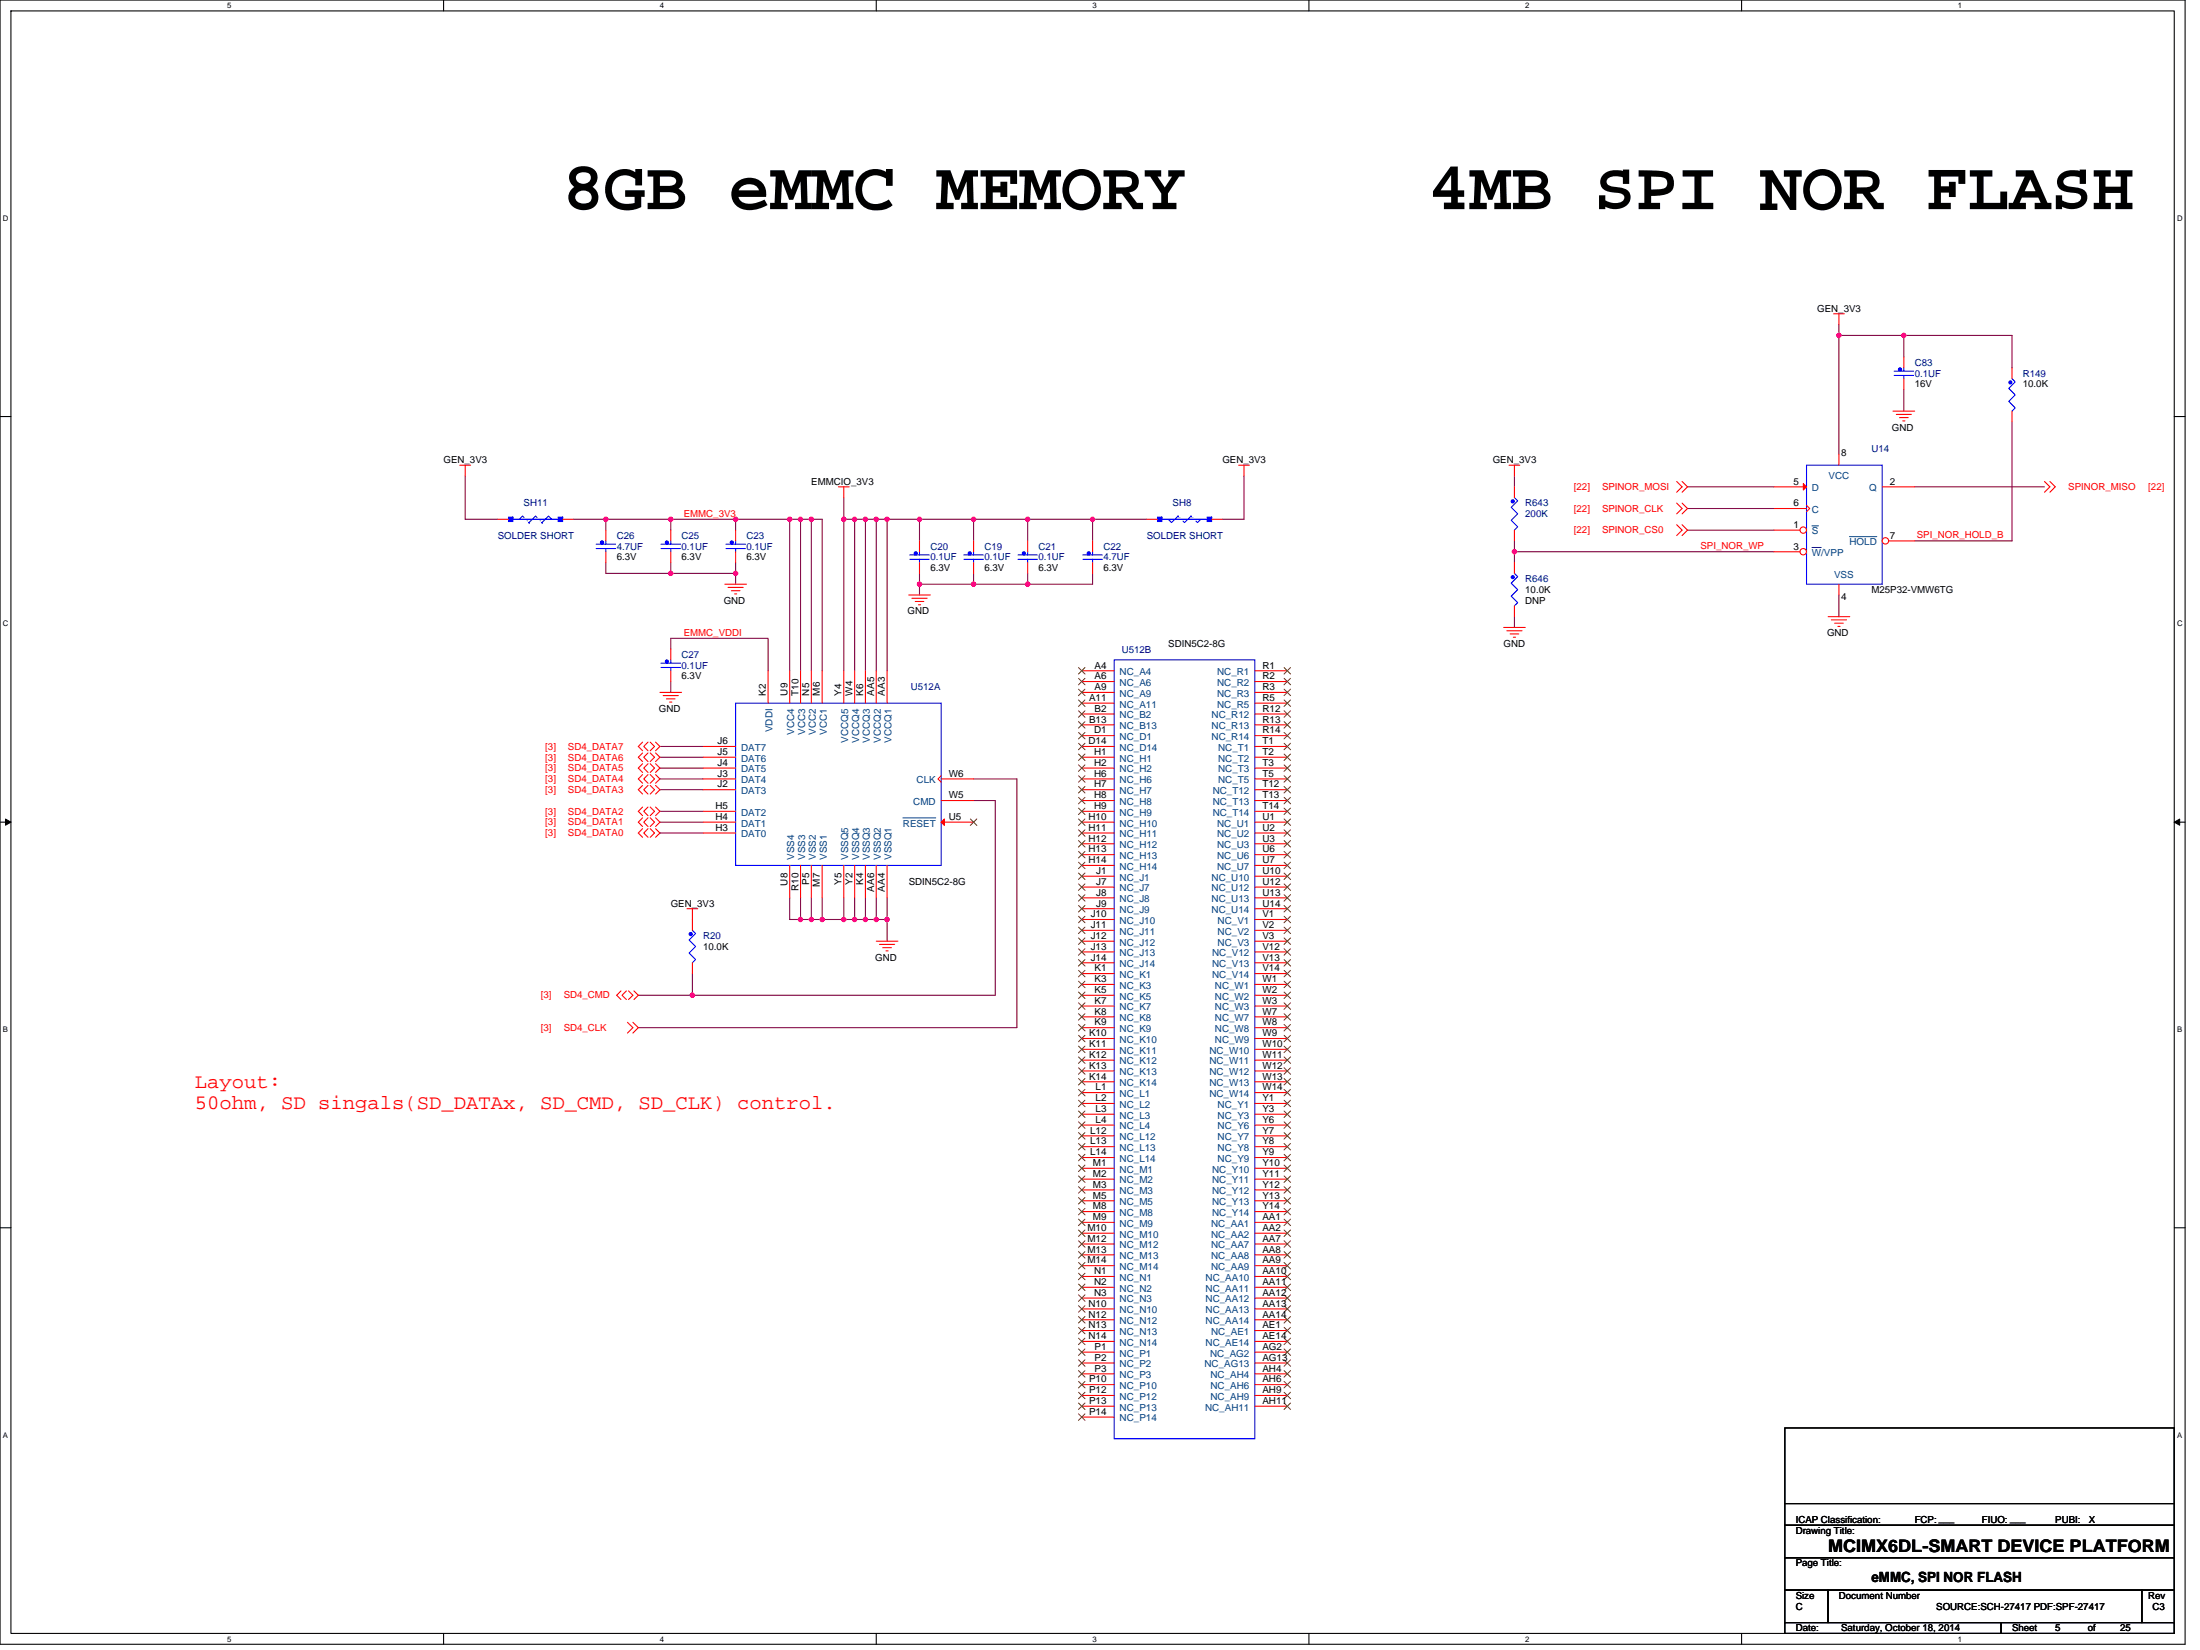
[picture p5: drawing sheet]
<svg xmlns="http://www.w3.org/2000/svg" width="610mm" height="457mm" viewBox="0 0 610 457" stroke-linecap="round" stroke-linejoin="round" font-family="sans-serif">
<path d="M0 0h605.5v455.6h-605.5zM3 3h599.5v449.6h-599.5z" fill="none" stroke="#000" stroke-width=".3"/>
<g fill="#fff">
<path d="M63 .3h1.2v2.4h-1.2z"/>
<path d="M63 452.9h1.2v2.4h-1.2z"/>
</g>
<path d="M122.9 0v3M122.9 452.6v3" fill="none" stroke="#000" stroke-width=".3"/>
<g fill="#fff">
<path d="M182.9 .3h1.1v2.4h-1.1z"/>
<path d="M182.9 452.9h1.1v2.4h-1.1z"/>
</g>
<path d="M242.8 0v3M242.8 452.6v3" fill="none" stroke="#000" stroke-width=".3"/>
<g fill="#fff">
<path d="M302.7 .3h1.2v2.4h-1.2z"/>
<path d="M302.7 452.9h1.2v2.4h-1.2z"/>
</g>
<path d="M362.7 0v3M362.7 452.6v3" fill="none" stroke="#000" stroke-width=".3"/>
<g fill="#fff">
<path d="M422.6 .3h1.2v2.4h-1.2z"/>
<path d="M422.6 452.9h1.2v2.4h-1.2z"/>
</g>
<path d="M482.6 0v3M482.6 452.6v3" fill="none" stroke="#000" stroke-width=".3"/>
<g fill="#fff">
<path d="M542.5 .3h1.2v2.4h-1.2z"/>
<path d="M542.5 452.9h1.2v2.4h-1.2z"/>
<path d="M.8 59.2h1.5v2.4h-1.5z"/>
<path d="M603.2 59.2h1.6v2.4h-1.6z"/>
<path d="M.8 171.6h1.5v2.4h-1.5z"/>
<path d="M603.2 171.6h1.6v2.4h-1.6z"/>
</g>
<path d="M0 115.4h3M602.5 115.4h3" fill="none" stroke="#000" stroke-width=".3"/>
<g fill="#fff">
<path d="M.8 284h1.4v2.4h-1.4z"/>
<path d="M603.2 284h1.4v2.4h-1.4z"/>
</g>
<path d="M0 227.8h3M602.5 227.8h3" fill="none" stroke="#000" stroke-width=".3"/>
<path d="M1.5 226.9l1.5 .9-1.5 .9zM602.5 227.8l1.5-.9v1.8z" fill="#000" stroke="#000" stroke-width=".28"/>
<g fill="#fff">
<path d="M.7 396.4h1.5v2.4h-1.5z"/>
<path d="M603.2 396.4h1.4v2.4h-1.4z"/>
</g>
<path d="M0 340.2h3M602.5 340.2h3M494.6 395.7h107.9v26.9h-107.9zM494.6 416.6h107.9M494.6 422.6h107.9v9h-107.9zM494.6 431.6h107.9v9h-107.9zM494.6 449.6h59.9v3h-59.9zM494.6 440.6h12v9h-12zM506.6 440.6h86.9v9h-86.9zM554.5 449.6h48v3h-48zM593.5 440.6h9v9h-9z" fill="none" stroke="#000" stroke-width=".3"/>
<g fill="none" stroke="#800040" stroke-width=".3">
<path d="M509.5 92.9h18M509.5 89.9v3M509.5 92.9v33M527.5 92.9h30v9M527.5 92.9v6M527.5 107.9v6M557.5 116.9v33h-27M128.9 131.9v12h9M233.8 137.9v6M344.7 131.9v12h-6M419.6 131.9v3M467.6 134.9h24"/>
<path d="M530.5 134.9h36M158.9 143.9h9M167.9 143.9h18M167.9 143.9v3M167.9 155.9v3h18M185.9 143.9h17.9v3M185.9 143.9v3M185.9 155.9v3M203.8 155.9v3h-17.9M203.8 158.9v3M203.8 143.9h15M218.8 143.9h3"/>
<path d="M218.8 143.9v42M221.8 143.9v42M221.8 143.9h3M224.8 143.9v42M224.8 143.9h3v42M233.8 143.9v42M233.8 143.9h3M236.8 143.9h3M236.8 143.9v42M239.8 143.9v42M239.8 143.9h3M242.8 143.9v42"/>
<path d="M242.8 143.9h3M245.8 143.9v42M245.8 143.9h9M254.8 158.9v3M254.8 143.9v6M254.8 143.9h15M269.8 143.9h15M269.8 158.9v3M269.8 143.9v6M284.8 158.9v3M284.8 143.9v6M284.8 143.9h17.9"/>
<path d="M302.7 143.9v6M302.7 158.9v3h-17.9M302.7 143.9h15M419.6 152.9h72M419.6 152.9v3M419.6 149.9v3M467.6 146.9h24M467.6 140.9h24M185.9 179.9v-3h26.9v9M254.8 161.9v3M254.8 161.9h15M269.8 161.9h15"/>
<path d="M419.6 170.9v3M509.5 164.9v6M185.9 188.8v3.1M182.9 209.8h11.9M182.9 215.8h11.9M182.9 206.8h11.9M182.9 218.8h11.9M182.9 212.8h11.9M269.8 215.8h12v69h-104.9M182.9 224.8h11.9M182.9 227.8h11.9M182.9 230.8h11.9"/>
<path d="M269.8 221.8h6v54h-83.9M218.8 248.8v6h3M221.8 254.8h3M221.8 248.8v6M224.8 248.8v6M224.8 254.8h3M227.8 254.8h6M227.8 248.8v6M233.8 248.8v6M233.8 254.8h3M236.8 248.8v6M236.8 254.8h3"/>
<path d="M239.8 254.8h3M239.8 248.8v6M242.8 248.8v6M242.8 254.8h3M245.8 248.8v6M245.8 254.8v6M176.9 275.8h15M191.9 269.8v6"/>
</g>
<g fill="#f0f" stroke="#f0f" stroke-width=".3">
<circle cx="302.7" cy="143.9" r=".59"/>
<circle cx="269.8" cy="143.9" r=".59"/>
<circle cx="254.8" cy="143.9" r=".59"/>
<circle cx="167.9" cy="143.9" r=".59"/>
<circle cx="269.8" cy="161.9" r=".59"/>
<circle cx="254.8" cy="161.9" r=".59"/>
<circle cx="203.8" cy="158.9" r=".59"/>
<circle cx="185.8" cy="158.9" r=".59"/>
<circle cx="245.8" cy="143.9" r=".59"/>
<circle cx="236.8" cy="254.8" r=".59"/>
<circle cx="242.8" cy="254.8" r=".59"/>
<circle cx="224.8" cy="143.9" r=".59"/>
<circle cx="221.8" cy="143.9" r=".59"/>
<circle cx="224.8" cy="254.8" r=".59"/>
<circle cx="233.8" cy="254.8" r=".59"/>
<circle cx="227.8" cy="254.8" r=".59"/>
<circle cx="236.8" cy="143.9" r=".59"/>
<circle cx="191.8" cy="275.8" r=".59"/>
<circle cx="239.8" cy="143.9" r=".59"/>
<circle cx="218.8" cy="143.9" r=".59"/>
<circle cx="242.8" cy="143.9" r=".59"/>
<circle cx="239.8" cy="254.8" r=".59"/>
<circle cx="245.8" cy="254.8" r=".59"/>
<circle cx="221.8" cy="254.8" r=".59"/>
<circle cx="284.8" cy="143.9" r=".59"/>
<circle cx="233.8" cy="143.9" r=".59"/>
<circle cx="509.5" cy="92.9" r=".59"/>
<circle cx="203.8" cy="143.9" r=".59"/>
<circle cx="185.8" cy="143.9" r=".59"/>
<circle cx="419.6" cy="152.9" r=".59"/>
<circle cx="527.5" cy="92.9" r=".58"/>
<circle cx="284.8" cy="161.9" r=".59"/>
</g>
<g fill="none" stroke="#f00" stroke-width=".3">
<path d="M508.1 87h2.9M509.5 87v2.9M527.5 98.9v3M524.5 113.9h6M525.4 114.8h4.2M526.3 115.7h2.4M527.2 116.6h.6M527.5 104.9v3M557.5 101.9v3M557.5 113.9v3M127.4 128.9h3M128.9 128.9v3"/>
<path d="M232.3 134.9h3M233.8 134.9v3M343.2 128.9h3M344.7 128.9v3M418.1 128.9h3M419.6 128.9v3M419.6 134.9v3M464.6 133.4l1.5 1.5-1.5 1.5M464.6 139.4l1.5 1.5-1.5 1.5M466.1 133.4l1.5 1.5-1.5 1.5M466.1 139.4l1.5 1.5-1.5 1.5M566.5 133.4l1.5 1.5-1.5 1.5"/>
<path d="M568 133.4l1.5 1.5-1.5 1.5M167.9 146.9v3M167.9 152.9v3M185.9 146.9v3M185.9 152.9v3M254.8 149.9v3M254.8 155.9v3M269.8 149.9v3M269.8 155.9v3M302.7 149.9v3M302.7 155.9v3M419.6 146.9v3"/>
<path d="M464.6 145.4l1.5 1.5-1.5 1.5M466.1 145.4l1.5 1.5-1.5 1.5M185.9 179.9v3M200.9 161.9h5.9M201.7 162.8h4.2M202.6 163.7h2.4M203.5 164.6h.6M251.8 164.9h6M252.7 165.8h4.2M253.6 166.7h2.4M254.5 167.6h.6M416.6 173.9h6"/>
<path d="M417.5 174.8h4.2M418.4 175.7h2.4M419.3 176.6h.6M506.6 170.9h6M507.4 171.8h4.3M508.4 172.7h2.4M509.2 173.6h.7M182.9 191.9h5.9M183.7 192.7h4.3M184.7 193.7h2.3M185.5 194.5h.7M185.9 185.9v2.9"/>
<path d="M299.7 185.9h9M299.7 188.8h9M299.7 191.9h9M299.7 194.8h9M299.7 197.8h9M347.7 185.9h9M347.7 188.8h9M347.7 191.9h9M347.7 194.8h9M347.7 197.8h9M178.1 217.6l-1.2 1.2 1.2 1.2M178.1 214.6l-1.2 1.2 1.2 1.2"/>
<path d="M178.1 211.6l-1.2 1.2 1.2 1.2M178.1 208.6l-1.2 1.2 1.2 1.2M178.1 205.6l-1.2 1.2 1.2 1.2M179.6 217.6l-1.2 1.2 1.2 1.2M179.6 214.6l-1.2 1.2 1.2 1.2M179.6 211.6l-1.2 1.2 1.2 1.2M179.6 208.6l-1.2 1.2 1.2 1.2M179.6 205.6l-1.2 1.2 1.2 1.2M180.2 217.6l1.2 1.2-1.2 1.2M180.2 214.6l1.2 1.2-1.2 1.2M180.2 211.6l1.2 1.2-1.2 1.2M180.2 208.6l1.2 1.2-1.2 1.2"/>
<path d="M180.2 205.6l1.2 1.2-1.2 1.2M181.7 217.6l1.2 1.2-1.2 1.2M181.7 214.6l1.2 1.2-1.2 1.2M181.7 211.6l1.2 1.2-1.2 1.2M181.7 208.6l1.2 1.2-1.2 1.2M181.7 205.6l1.2 1.2-1.2 1.2M299.7 200.9h9M299.7 203.8h9M299.7 206.8h9M299.7 209.8h9M299.7 212.8h9M299.7 215.8h9"/>
<path d="M299.7 218.8h9M347.7 203.8h9M347.7 200.9h9M347.7 206.8h9M347.7 209.8h9M347.7 212.8h9M347.7 215.8h9M347.7 218.8h9M178.1 229.6l-1.2 1.2 1.2 1.2M178.1 226.6l-1.2 1.2 1.2 1.2M178.1 223.6l-1.2 1.2 1.2 1.2M179.6 229.6l-1.2 1.2 1.2 1.2"/>
<path d="M179.6 226.6l-1.2 1.2 1.2 1.2M179.6 223.6l-1.2 1.2 1.2 1.2M180.2 229.6l1.2 1.2-1.2 1.2M180.2 226.6l1.2 1.2-1.2 1.2M180.2 223.6l1.2 1.2-1.2 1.2M181.7 229.6l1.2 1.2-1.2 1.2M181.7 226.6l1.2 1.2-1.2 1.2M181.7 223.6l1.2 1.2-1.2 1.2M299.7 221.8h9M299.7 224.8h9M299.7 227.8h9M299.7 230.8h9"/>
<path d="M299.7 233.8h9M299.7 236.8h9M299.7 239.8h9M347.7 221.8h9M347.7 224.8h9M347.7 227.8h9M347.7 230.8h9M347.7 233.8h9M347.7 236.8h9M347.7 239.8h9M190.4 251.8h3M191.9 251.8v6"/>
<path d="M299.7 242.8h9M299.7 245.8h9M299.7 248.8h9M299.7 251.8h9M299.7 254.8h9M299.7 257.8h9M347.7 242.8h9M347.7 245.8h9M347.7 248.8h9M347.7 251.8h9M347.7 254.8h9M347.7 257.8h9"/>
<path d="M172.1 274.6l-1.2 1.2 1.2 1.2M173.6 274.6l-1.2 1.2 1.2 1.2M174.2 274.6l1.2 1.2-1.2 1.2M175.7 274.6l1.2 1.2-1.2 1.2M191.9 266.8v3M242.8 260.8h6M243.7 261.7h4.2M244.6 262.6h2.4M245.5 263.5h.6M299.7 260.8h9M299.7 266.8h9M299.7 263.8h9"/>
<path d="M299.7 269.8h9M299.7 272.8h9M299.7 275.8h9M299.7 278.8h9M347.7 260.8h9M347.7 263.8h9M347.7 266.8h9M347.7 269.8h9M347.7 272.8h9M347.7 275.8h9M347.7 278.8h9M173.9 283.3l1.5 1.5-1.5 1.5"/>
<path d="M175.4 283.3l1.5 1.5-1.5 1.5M299.7 281.8h9M299.7 284.8h9M299.7 287.8h9M299.7 290.8h9M299.7 293.8h9M299.7 296.8h9M299.7 299.7h9M347.7 281.8h9M347.7 284.8h9M347.7 287.8h9M347.7 290.8h9"/>
<path d="M347.7 293.8h9M347.7 296.8h9M347.7 299.7h9M299.7 302.7h9M299.7 305.8h9M299.7 308.7h9M299.7 311.7h9M299.7 314.7h9M299.7 317.7h9M347.7 302.7h9M347.7 305.8h9M347.7 308.7h9"/>
<path d="M347.7 311.7h9M347.7 314.7h9M347.7 317.7h9M299.7 320.7h9M299.7 323.7h9M299.7 326.7h9M299.7 329.7h9M299.7 332.7h9M299.7 335.7h9M299.7 338.7h9M347.7 320.7h9M347.7 323.7h9"/>
<path d="M347.7 326.7h9M347.7 329.7h9M347.7 332.7h9M347.7 335.7h9M347.7 338.7h9M299.7 341.7h9M299.7 344.7h9M299.7 347.7h9M299.7 350.7h9M299.7 353.7h9M299.7 356.7h9M299.7 359.7h9"/>
<path d="M347.7 341.7h9M347.7 344.7h9M347.7 347.7h9M347.7 350.7h9M347.7 353.7h9M347.7 356.7h9M347.7 359.7h9M299.7 377.7h9M299.7 374.7h9M299.7 371.7h9M299.7 368.7h9M299.7 365.7h9"/>
<path d="M299.7 362.7h9M347.7 362.7h9M347.7 365.7h9M347.7 368.7h9M347.7 371.7h9M347.7 374.7h9M347.7 377.7h9M299.7 386.7h9M299.7 389.7h9M299.7 383.7h9M299.7 380.7h9M299.7 392.7h9"/>
<path d="M347.7 380.7h9M347.7 383.7h9M347.7 386.7h9M347.7 389.7h9"/>
</g>
<g fill="none" stroke="#00f" stroke-width=".3">
<path d="M524.8 104h5.4M524.8 102.8h5.4M527.5 104v.9M527.5 101.9v.9M557.5 104.9l.9 .9-1.8 1.8 1.8 1.8-1.8 1.8 1.8 1.8-.9 .9M419.6 137.9l.9 .9-1.8 1.8 1.8 1.8-1.8 1.8 1.8 1.8-.9 .9M500.6 128.9h20.9v33h-20.9zM165.2 152h5.4M165.2 150.8h5.4M167.9 152v.9M167.9 149.9v.9M183.2 152h5.4"/>
<path d="M183.2 150.8h5.4M185.9 152v.9M185.9 149.9v.9M252.1 155h5.4M252.1 153.8h5.4M254.8 155v.9M254.8 152.9v.9M267.1 155h5.4M267.1 153.8h5.4M269.8 155v.9M269.8 152.9v.9M300.1 155h5.3"/>
<path d="M300.1 153.8h5.3M302.7 155v.9M302.7 152.9v.9M183.2 185h5.4M183.2 183.7h5.4M185.9 185v.9M185.9 182.9v.8M308.7 182.9h39v215.8h-39zM191.9 257.8l.8 .9-1.8 1.8 1.8 1.8-1.8 1.8 1.8 1.8-.8 .9"/>
</g>
<g fill="#00f" stroke="#00f" stroke-width=".3">
<circle cx="268.7" cy="153.3" r=".43"/>
<circle cx="191.4" cy="258.8" r=".45"/>
<circle cx="419.2" cy="138.9" r=".44"/>
<circle cx="301.7" cy="153.3" r=".44"/>
<circle cx="526.5" cy="102.4" r=".44"/>
<circle cx="166.8" cy="150.3" r=".45"/>
<circle cx="184.8" cy="150.3" r=".44"/>
<circle cx="184.8" cy="183.3" r=".43"/>
<circle cx="557.1" cy="106" r=".43"/>
<circle cx="253.7" cy="153.3" r=".43"/>
</g>
<g fill="none" stroke="#804000" stroke-width=".28">
<path d="M298.9 185l1.8 1.8M298.9 188l1.8 1.8M298.9 191l1.8 1.8M298.9 194l1.8 1.7M298.9 197l1.8 1.8M298.9 200l1.8 1.8M300.6 185l-1.8 1.8M300.6 188l-1.8 1.8M300.6 191l-1.8 1.8M300.6 194l-1.8 1.7M300.6 197l-1.8 1.8M300.6 200l-1.8 1.8"/>
<path d="M355.8 185l1.8 1.8M355.8 188l1.8 1.8M355.8 191l1.8 1.8M355.8 194l1.8 1.7M355.8 197l1.8 1.8M355.8 200l1.8 1.8M357.6 185l-1.8 1.8M357.6 188l-1.8 1.8M357.6 191l-1.8 1.8M357.6 194l-1.8 1.7M357.6 197l-1.8 1.8M357.6 200l-1.8 1.8"/>
<path d="M298.9 202.9l1.8 1.8M298.9 206l1.8 1.8M298.9 208.9l1.8 1.8M298.9 211.9l1.8 1.8M298.9 214.9l1.8 1.8M298.9 217.9l1.8 1.8M300.6 202.9l-1.8 1.8M300.6 206l-1.8 1.8M300.6 208.9l-1.8 1.8M300.6 211.9l-1.8 1.8M300.6 214.9l-1.8 1.8M300.6 217.9l-1.8 1.8"/>
<path d="M355.8 202.9l1.8 1.8M355.8 206l1.8 1.8M355.8 208.9l1.8 1.8M355.8 211.9l1.8 1.8M355.8 214.9l1.8 1.8M355.8 217.9l1.8 1.8M357.6 202.9l-1.8 1.8M357.6 206l-1.8 1.8M357.6 208.9l-1.8 1.8M357.6 211.9l-1.8 1.8M357.6 214.9l-1.8 1.8M357.6 217.9l-1.8 1.8"/>
<path d="M298.9 220.9l1.8 1.8M298.9 223.9l1.8 1.8M298.9 226.9l1.8 1.8M298.9 229.9l1.8 1.8M298.9 232.9l1.8 1.8M298.9 235.9l1.8 1.8M298.9 238.9l1.8 1.8M300.6 220.9l-1.8 1.8M300.6 223.9l-1.8 1.8M300.6 226.9l-1.8 1.8M300.6 229.9l-1.8 1.8M300.6 232.9l-1.8 1.8"/>
<path d="M300.6 235.9l-1.8 1.8M300.6 238.9l-1.8 1.8M355.8 220.9l1.8 1.8M355.8 223.9l1.8 1.8M355.8 226.9l1.8 1.8M355.8 229.9l1.8 1.8M355.8 232.9l1.8 1.8M355.8 235.9l1.8 1.8M355.8 238.9l1.8 1.8M357.6 220.9l-1.8 1.8M357.6 223.9l-1.8 1.8M357.6 226.9l-1.8 1.8"/>
<path d="M357.6 229.9l-1.8 1.8M357.6 232.9l-1.8 1.8M357.6 235.9l-1.8 1.8M357.6 238.9l-1.8 1.8M298.9 241.9l1.8 1.8M298.9 244.9l1.8 1.8M298.9 247.9l1.8 1.8M298.9 250.9l1.8 1.8M298.9 253.9l1.8 1.8M298.9 256.9l1.8 1.8M298.9 259.9l1.8 1.8M300.6 241.9l-1.8 1.8"/>
<path d="M300.6 244.9l-1.8 1.8M300.6 247.9l-1.8 1.8M300.6 250.9l-1.8 1.8M300.6 253.9l-1.8 1.8M300.6 256.9l-1.8 1.8M300.6 259.9l-1.8 1.8M355.8 241.9l1.8 1.8M355.8 244.9l1.8 1.8M355.8 247.9l1.8 1.8M355.8 250.9l1.8 1.8M355.8 253.9l1.8 1.8M355.8 256.9l1.8 1.8"/>
<path d="M355.8 259.9l1.8 1.8M357.6 241.9l-1.8 1.8M357.6 244.9l-1.8 1.8M357.6 247.9l-1.8 1.8M357.6 250.9l-1.8 1.8M357.6 253.9l-1.8 1.8M357.6 256.9l-1.8 1.8M357.6 259.9l-1.8 1.8M298.9 265.9l1.8 1.8M298.9 262.9l1.8 1.8M298.9 268.9l1.8 1.8M298.9 271.9l1.8 1.8"/>
<path d="M298.9 274.9l1.8 1.8M298.9 277.9l1.8 1.8M300.6 265.9l-1.8 1.8M300.6 262.9l-1.8 1.8M300.6 268.9l-1.8 1.8M300.6 271.9l-1.8 1.8M300.6 274.9l-1.8 1.8M300.6 277.9l-1.8 1.8M355.8 262.9l1.8 1.8M355.8 265.9l1.8 1.8M355.8 268.9l1.8 1.8M355.8 271.9l1.8 1.8"/>
<path d="M355.8 274.9l1.8 1.8M355.8 277.9l1.8 1.8M357.6 262.9l-1.8 1.8M357.6 265.9l-1.8 1.8M357.6 268.9l-1.8 1.8M357.6 271.9l-1.8 1.8M357.6 274.9l-1.8 1.8M357.6 277.9l-1.8 1.8M298.9 280.9l1.8 1.8M298.9 283.9l1.8 1.8M298.9 286.9l1.8 1.8M298.9 289.9l1.8 1.8"/>
<path d="M298.9 292.9l1.8 1.8M298.9 295.9l1.8 1.8M298.9 298.9l1.8 1.8M300.6 280.9l-1.8 1.8M300.6 283.9l-1.8 1.8M300.6 286.9l-1.8 1.8M300.6 289.9l-1.8 1.8M300.6 292.9l-1.8 1.8M300.6 295.9l-1.8 1.8M300.6 298.9l-1.8 1.8M355.8 280.9l1.8 1.8M355.8 283.9l1.8 1.8"/>
<path d="M355.8 286.9l1.8 1.8M355.8 289.9l1.8 1.8M355.8 292.9l1.8 1.8M355.8 295.9l1.8 1.8M355.8 298.9l1.8 1.8M357.6 280.9l-1.8 1.8M357.6 283.9l-1.8 1.8M357.6 286.9l-1.8 1.8M357.6 289.9l-1.8 1.8M357.6 292.9l-1.8 1.8M357.6 295.9l-1.8 1.8M357.6 298.9l-1.8 1.8"/>
<path d="M298.9 301.9l1.8 1.8M298.9 304.9l1.8 1.8M298.9 307.8l1.8 1.8M298.9 310.9l1.8 1.8M298.9 313.8l1.8 1.8M298.9 316.8l1.8 1.8M298.9 319.8l1.8 1.8M300.6 301.9l-1.8 1.8M300.6 304.9l-1.8 1.8M300.6 307.8l-1.8 1.8M300.6 310.9l-1.8 1.8M300.6 313.8l-1.8 1.8"/>
<path d="M300.6 316.8l-1.8 1.8M300.6 319.8l-1.8 1.8M355.8 301.9l1.8 1.8M355.8 304.9l1.8 1.8M355.8 307.8l1.8 1.8M355.8 310.9l1.8 1.8M355.8 313.8l1.8 1.8M355.8 316.8l1.8 1.8M355.8 319.8l1.8 1.8M357.6 301.9l-1.8 1.8M357.6 304.9l-1.8 1.8M357.6 307.8l-1.8 1.8"/>
<path d="M357.6 310.9l-1.8 1.8M357.6 313.8l-1.8 1.8M357.6 316.8l-1.8 1.8M357.6 319.8l-1.8 1.8M298.9 322.8l1.8 1.8M298.9 325.8l1.8 1.8M298.9 328.8l1.8 1.8M298.9 331.8l1.8 1.8M298.9 334.8l1.8 1.8M298.9 337.8l1.8 1.8M300.6 322.8l-1.8 1.8M300.6 325.8l-1.8 1.8"/>
<path d="M300.6 328.8l-1.8 1.8M300.6 331.8l-1.8 1.8M300.6 334.8l-1.8 1.8M300.6 337.8l-1.8 1.8M355.8 322.8l1.8 1.8M355.8 325.8l1.8 1.8M355.8 328.8l1.8 1.8M355.8 331.8l1.8 1.8M355.8 334.8l1.8 1.8M355.8 337.8l1.8 1.8M357.6 322.8l-1.8 1.8M357.6 325.8l-1.8 1.8"/>
<path d="M357.6 328.8l-1.8 1.8M357.6 331.8l-1.8 1.8M357.6 334.8l-1.8 1.8M357.6 337.8l-1.8 1.8M298.9 340.8l1.8 1.8M298.9 343.8l1.8 1.8M298.9 346.8l1.8 1.8M298.9 349.8l1.8 1.8M298.9 352.8l1.8 1.8M298.9 355.8l1.8 1.8M298.9 358.8l1.8 1.8M300.6 340.8l-1.8 1.8"/>
<path d="M300.6 343.8l-1.8 1.8M300.6 346.8l-1.8 1.8M300.6 349.8l-1.8 1.8M300.6 352.8l-1.8 1.8M300.6 355.8l-1.8 1.8M300.6 358.8l-1.8 1.8M355.8 340.8l1.8 1.8M355.8 343.8l1.8 1.8M355.8 346.8l1.8 1.8M355.8 349.8l1.8 1.8M355.8 352.8l1.8 1.8M355.8 355.8l1.8 1.8"/>
<path d="M355.8 358.8l1.8 1.8M357.6 340.8l-1.8 1.8M357.6 343.8l-1.8 1.8M357.6 346.8l-1.8 1.8M357.6 349.8l-1.8 1.8M357.6 352.8l-1.8 1.8M357.6 355.8l-1.8 1.8M357.6 358.8l-1.8 1.8M298.9 379.8l1.8 1.8M298.9 376.8l1.8 1.8M298.9 373.8l1.8 1.8M298.9 370.8l1.8 1.8"/>
<path d="M298.9 367.8l1.8 1.8M298.9 364.8l1.8 1.8M298.9 361.8l1.8 1.8M300.6 379.8l-1.8 1.8M300.6 376.8l-1.8 1.8M300.6 373.8l-1.8 1.8M300.6 370.8l-1.8 1.8M300.6 367.8l-1.8 1.8M300.6 364.8l-1.8 1.8M300.6 361.8l-1.8 1.8M355.8 361.8l1.8 1.8M355.8 364.8l1.8 1.8"/>
<path d="M355.8 367.8l1.8 1.8M355.8 370.8l1.8 1.8M355.8 373.8l1.8 1.8M355.8 376.8l1.8 1.8M355.8 379.8l1.8 1.8M357.6 361.8l-1.8 1.8M357.6 364.8l-1.8 1.8M357.6 367.8l-1.8 1.8M357.6 370.8l-1.8 1.8M357.6 373.8l-1.8 1.8M357.6 376.8l-1.8 1.8M357.6 379.8l-1.8 1.8"/>
<path d="M298.9 385.8l1.8 1.8M298.9 388.8l1.8 1.8M298.9 382.8l1.8 1.8M298.9 391.8l1.8 1.8M300.6 385.8l-1.8 1.8M300.6 388.8l-1.8 1.8M300.6 382.8l-1.8 1.8M300.6 391.8l-1.8 1.8M355.8 382.8l1.8 1.8M355.8 385.8l1.8 1.8M355.8 388.8l1.8 1.8M357.6 382.8l-1.8 1.8"/>
<path d="M357.6 385.8l-1.8 1.8M357.6 388.8l-1.8 1.8"/>
</g>
<circle cx="499.7" cy="146.9" r=".89" fill="#fff" stroke="#f00" stroke-width=".3"/>
<path d="M521.5 134.9h9M491.6 146.9h7.2" fill="none" stroke="#f00" stroke-width=".3"/>
<path d="M502.1 145.7h1.8" fill="none" stroke="#004080" stroke-width=".28"/>
<circle cx="499.7" cy="152.9" r=".89" fill="#fff" stroke="#f00" stroke-width=".3"/>
<path d="M491.6 134.9h9M491.6 140.9h9M491.6 152.9h7.2M500.6 140l.9 .9-.9 .9M509.5 161.9v3" fill="none" stroke="#f00" stroke-width=".3"/>
<path d="M502.1 151.7h2.6" fill="none" stroke="#004080" stroke-width=".28"/>
<path d="M499.7 134l.9 .9-.9 .9z" fill="#f00" stroke="#f00" stroke-width=".3"/>
<circle cx="522.4" cy="149.9" r=".89" fill="#fff" stroke="#f00" stroke-width=".3"/>
<g fill="none" stroke="#f00" stroke-width=".3">
<path d="M509.5 125.9v3M137.9 143.9h3M155.9 143.9h3M203.8 146.9v3M203.8 152.9v3M284.8 149.9v3M284.8 155.9v3M317.7 143.9h3M335.7 143.9h3M419.6 155.9v3M523.3 149.9h7.2M419.6 167.9v3"/>
<path d="M212.8 185.9v8.9M218.8 185.9v8.9M221.8 185.9v8.9M224.8 185.9v8.9M227.8 185.9v8.9M233.8 185.9v8.9M236.8 185.9v8.9M239.8 185.9v8.9M242.8 185.9v8.9M245.8 185.9v8.9M194.8 206.8h9M194.8 209.8h9"/>
<path d="M194.8 218.8h9M194.8 215.8h9M194.8 212.8h9M260.8 214.9l-.9 .9 .9 .9M260.8 215.8h9M194.8 230.8h9M194.8 227.8h9M194.8 224.8h9M218.8 239.8v9M221.8 239.8v9M224.8 239.8v9M227.8 239.8v9"/>
<path d="M233.8 239.8v9M236.8 239.8v9M239.8 239.8v9M242.8 239.8v9M245.8 239.8v9M260.8 227.8h9M260.8 221.8h9"/>
</g>
<path d="M512.5 148.7h7.5M250.2 226.6h9.1" fill="none" stroke="#004080" stroke-width=".28"/>
<g fill="none" stroke="#00f" stroke-width=".3">
<path d="M142.1 143.9h1.8M143.9 143.9h9l-.9-.9-1.8 1.8M144.8 143l-.9 .9M148.4 143l-1.8 1.8M152.9 143.9h1.8M201.1 152h5.4M201.1 150.8h5.4M203.8 152v.9M203.8 149.9v.9M282.1 155h5.4M282.1 153.8h5.4M284.8 155v.9"/>
<path d="M284.8 152.9v.9M321.9 143.9h1.8M326.4 143l-1.8 1.8-.9-.9h9M330 143l-1.8 1.8M332.7 143.9l-.9 .9M332.7 143.9h1.8M419.6 158.9l.9 .9-1.8 1.8 1.8 1.8-1.8 1.8 1.8 1.8-.9 .9M203.8 194.8h57v45h-57z"/>
</g>
<g fill="#00f" stroke="#00f" stroke-width=".3">
<path d="M140.9 143.3v1.2h1.2v-1.2z" fill-rule="evenodd"/>
<path d="M154.7 143.3v1.2h1.2v-1.2z" fill-rule="evenodd"/>
<path d="M334.5 143.3v1.2h1.2v-1.2z" fill-rule="evenodd"/>
<path d="M320.7 143.3v1.2h1.2v-1.2z" fill-rule="evenodd"/>
<circle cx="283.7" cy="153.3" r=".43"/>
<circle cx="202.8" cy="150.3" r=".45"/>
<circle cx="419.2" cy="159.9" r=".43"/>
</g>
<path d="M144.8 143l1.8 1.8M146.6 144.8h.1M148.4 143l1.8 1.8M150.2 144.8h.1M326.4 143h.1M328.2 144.8l-1.8-1.8M330 143h.1M331.8 144.8l-1.8-1.8" fill="none" stroke="#00f" stroke-width=".3" stroke-dasharray=".6 .6 0 .6 0 .6"/>
<path d="M260.8 227.8l.9-.9v1.8z" fill="#f00" stroke="#f00" stroke-width=".3"/>
<path d="M268.9 226.9l1.8 1.8M270.7 226.9l-1.8 1.8" fill="none" stroke="#804000" stroke-width=".28"/>
<g fill="#f0f" stroke="#f0f" stroke-width=".3">
<circle cx="302.7" cy="143.9" r=".59"/>
<circle cx="269.8" cy="143.9" r=".59"/>
<circle cx="254.8" cy="143.9" r=".59"/>
<circle cx="167.9" cy="143.9" r=".59"/>
<circle cx="269.8" cy="161.9" r=".59"/>
<circle cx="254.8" cy="161.9" r=".59"/>
<circle cx="203.8" cy="158.9" r=".59"/>
<circle cx="185.8" cy="158.9" r=".59"/>
<circle cx="245.8" cy="143.9" r=".59"/>
<circle cx="236.8" cy="254.8" r=".59"/>
<circle cx="242.8" cy="254.8" r=".59"/>
<circle cx="224.8" cy="143.9" r=".59"/>
<circle cx="221.8" cy="143.9" r=".59"/>
<circle cx="224.8" cy="254.8" r=".59"/>
<circle cx="233.8" cy="254.8" r=".59"/>
<circle cx="227.8" cy="254.8" r=".59"/>
<circle cx="236.8" cy="143.9" r=".59"/>
<circle cx="191.8" cy="275.8" r=".59"/>
<circle cx="239.8" cy="143.9" r=".59"/>
<circle cx="218.8" cy="143.9" r=".59"/>
<circle cx="242.8" cy="143.9" r=".59"/>
<circle cx="239.8" cy="254.8" r=".59"/>
<circle cx="245.8" cy="254.8" r=".59"/>
<circle cx="221.8" cy="254.8" r=".59"/>
<circle cx="284.8" cy="143.9" r=".59"/>
<circle cx="233.8" cy="143.9" r=".59"/>
<circle cx="509.5" cy="92.9" r=".59"/>
<circle cx="203.8" cy="143.9" r=".59"/>
<circle cx="185.8" cy="143.9" r=".59"/>
<circle cx="419.6" cy="152.9" r=".59"/>
<circle cx="527.5" cy="92.9" r=".58"/>
<circle cx="284.8" cy="161.9" r=".59"/>
</g>
<g font-size="19.2">
<text x="155.9" y="58">8GB eMMC MEMORY</text>
<text x="395.7" y="58">4MB SPI NOR FLASH</text>
</g>
<g font-size="5.7" fill="#f00">
<text x="54" y="301.5">Layout:</text>
<text x="54" y="307.2">50ohm, SD singals(SD_DATAx, SD_CMD, SD_CLK) control.</text>
</g>
<text font-size="4.8" x="506.6" y="430.1">MCIMX6DL-SMART DEVICE PLATFORM</text>
<text font-size="3.9" x="518.5" y="438.2">eMMC, SPI NOR FLASH</text>
<g font-size="2.7">
<text x="503.6" y="86.3">GEN_3V3</text>
<text x="530.5" y="107.3">16V</text>
<text x="560.5" y="107.3">10.0K</text>
<text x="524.2" y="119.3">GND</text>
<text x="122.9" y="128.3">GEN_3V3</text>
<text x="338.7" y="128.3">GEN_3V3</text>
<text x="413.6" y="128.3">GEN_3V3</text>
<text x="510.2" y="126.2">8</text>
<text x="224.8" y="134.3">EMMCIO_3V3</text>
<text x="497" y="134.3">5</text>
<text x="523.6" y="134.3">2</text>
<text x="497" y="140.3">6</text>
<text x="497" y="146.3">1</text>
<text x="523.6" y="149.3">7</text>
<text x="170.9" y="155.3">6.3V</text>
<text x="188.8" y="155.3">6.3V</text>
<text x="206.8" y="155.3">6.3V</text>
<text x="497" y="152.3">3</text>
<text x="257.8" y="158.3">6.3V</text>
<text x="272.8" y="158.3">6.3V</text>
<text x="287.8" y="158.3">6.3V</text>
<text x="305.8" y="158.3">6.3V</text>
<text x="200.5" y="167.3">GND</text>
<text x="422.6" y="164.3">10.0K</text>
<text x="422.6" y="167.3">DNP</text>
<text x="510.2" y="166.4">4</text>
<text x="518.5" y="164.3">M25P32-VMW6TG</text>
<text x="251.5" y="170.3">GND</text>
<text x="323.7" y="179.3">SDIN5C2-8G</text>
<text x="416.6" y="179.3">GND</text>
<text x="506.3" y="176.3">GND</text>
<text x="303.3" y="185.3">A4</text>
<text x="349.8" y="185.3">R1</text>
<text x="188.8" y="188.3">6.3V</text>
<text x="303.3" y="188.2">A6</text>
<text x="303.3" y="191.2">A9</text>
<text x="349.8" y="188.2">R2</text>
<text x="349.8" y="191.2">R3</text>
<text x="182.6" y="197.2">GND</text>
<text x="212.2" y="192.7" transform="rotate(-90 212.2 192.7)">K2</text>
<text x="218.2" y="192.7" transform="rotate(-90 218.2 192.7)">U9</text>
<text x="221.2" y="192.7" transform="rotate(-90 221.2 192.7)">T10</text>
<text x="224.2" y="192.7" transform="rotate(-90 224.2 192.7)">N5</text>
<text x="227.2" y="192.7" transform="rotate(-90 227.2 192.7)">M6</text>
<text x="233.2" y="192.7" transform="rotate(-90 233.2 192.7)">Y4</text>
<text x="236.2" y="192.7" transform="rotate(-90 236.2 192.7)">W4</text>
<text x="239.2" y="192.7" transform="rotate(-90 239.2 192.7)">K6</text>
<text x="242.2" y="192.7" transform="rotate(-90 242.2 192.7)">AA5</text>
<text x="245.2" y="192.7" transform="rotate(-90 245.2 192.7)">AA3</text>
<text x="301.8" y="194.2">A11</text>
<text x="303.3" y="197.2">B2</text>
<text x="349.8" y="194.2">R5</text>
<text x="349.8" y="197.2">R12</text>
<text x="301.8" y="200.2">B13</text>
<text x="303.1" y="203.2">D1</text>
<text x="349.8" y="203.2">R14</text>
<text x="349.8" y="200.2">R13</text>
<text x="198.8" y="206.2">J6</text>
<text x="198.8" y="209.2">J5</text>
<text x="301.6" y="206.2">D14</text>
<text x="303.1" y="209.2">H1</text>
<text x="349.8" y="206.2">T1</text>
<text x="349.8" y="209.2">T2</text>
<text x="198.8" y="215.2">J3</text>
<text x="198.8" y="212.2">J4</text>
<text x="262.9" y="215.2">W6</text>
<text x="303.1" y="212.2">H2</text>
<text x="303.1" y="215.2">H6</text>
<text x="349.8" y="212.2">T3</text>
<text x="349.8" y="215.2">T5</text>
<text x="198.8" y="218.2">J2</text>
<text x="262.9" y="221.2">W5</text>
<text x="303.1" y="218.2">H7</text>
<text x="303.1" y="221.2">H8</text>
<text x="349.8" y="218.2">T12</text>
<text x="349.8" y="221.2">T13</text>
<text x="198.2" y="227.2">H4</text>
<text x="198.2" y="224.2">H5</text>
<text x="262.9" y="227.2">U5</text>
<text x="301.6" y="227.2">H10</text>
<text x="303.1" y="224.2">H9</text>
<text x="349.8" y="227.2">U1</text>
<text x="349.8" y="224.2">T14</text>
<text x="198.2" y="230.2">H3</text>
<text x="301.6" y="230.2">H11</text>
<text x="301.6" y="233.2">H12</text>
<text x="349.8" y="230.2">U2</text>
<text x="349.8" y="233.2">U3</text>
<text x="301.6" y="236.2">H13</text>
<text x="301.6" y="239.2">H14</text>
<text x="349.8" y="236.2">U6</text>
<text x="349.8" y="239.2">U7</text>
<text x="218.2" y="245.4" transform="rotate(-90 218.2 245.4)">U8</text>
<text x="224.2" y="245.2" transform="rotate(-90 224.2 245.2)">P5</text>
<text x="227.2" y="245.7" transform="rotate(-90 227.2 245.7)">M7</text>
<text x="233.2" y="245.2" transform="rotate(-90 233.2 245.2)">Y5</text>
<text x="236.2" y="245.2" transform="rotate(-90 236.2 245.2)">Y2</text>
<text x="239.2" y="245.2" transform="rotate(-90 239.2 245.2)">K4</text>
<text x="251.8" y="245.2">SDIN5C2-8G</text>
<text x="303.7" y="242.2">J1</text>
<text x="303.7" y="245.2">J7</text>
<text x="349.8" y="242.2">U10</text>
<text x="349.8" y="245.2">U12</text>
<text x="185.9" y="251.2">GEN_3V3</text>
<text x="221.2" y="246.9" transform="rotate(-90 221.2 246.9)">R10</text>
<text x="242.2" y="247.1" transform="rotate(-90 242.2 247.1)">AA6</text>
<text x="245.2" y="247.1" transform="rotate(-90 245.2 247.1)">AA4</text>
<text x="303.7" y="248.2">J8</text>
<text x="303.7" y="251.2">J9</text>
<text x="349.8" y="248.2">U13</text>
<text x="349.8" y="251.2">U14</text>
<text x="302.2" y="254.2">J10</text>
<text x="302.2" y="257.2">J11</text>
<text x="349.8" y="254.2">V1</text>
<text x="349.8" y="257.2">V2</text>
<text x="194.8" y="263.2">10.0K</text>
<text x="302.2" y="260.2">J12</text>
<text x="302.2" y="263.2">J13</text>
<text x="349.8" y="260.2">V3</text>
<text x="349.8" y="263.2">V12</text>
<text x="242.5" y="266.2">GND</text>
<text x="302.2" y="266.2">J14</text>
<text x="303.3" y="269.2">K1</text>
<text x="349.8" y="266.2">V13</text>
<text x="349.8" y="269.2">V14</text>
<text x="303.3" y="272.2">K3</text>
<text x="303.3" y="275.2">K5</text>
<text x="349.8" y="272.2">W1</text>
<text x="349.8" y="275.2">W2</text>
<text x="303.3" y="278.2">K7</text>
<text x="303.3" y="281.2">K8</text>
<text x="349.8" y="278.2">W3</text>
<text x="349.8" y="281.2">W7</text>
<text x="301.8" y="287.1">K10</text>
<text x="303.3" y="284.1">K9</text>
<text x="349.8" y="284.1">W8</text>
<text x="349.8" y="287.1">W9</text>
<text x="301.8" y="290.2">K11</text>
<text x="301.8" y="293.1">K12</text>
<text x="349.8" y="290.2">W10</text>
<text x="349.8" y="293.1">W11</text>
<text x="301.8" y="296.1">K13</text>
<text x="301.8" y="299.1">K14</text>
<text x="349.8" y="296.1">W12</text>
<text x="349.8" y="299.1">W13</text>
<text x="303.6" y="302.1">L1</text>
<text x="303.6" y="305.1">L2</text>
<text x="349.8" y="305.1">Y1</text>
<text x="349.8" y="302.1">W14</text>
<text x="303.6" y="308.1">L3</text>
<text x="303.6" y="311.1">L4</text>
<text x="349.8" y="308.1">Y3</text>
<text x="349.8" y="311.1">Y6</text>
<text x="302.1" y="314.1">L12</text>
<text x="302.1" y="317.1">L13</text>
<text x="349.8" y="314.1">Y7</text>
<text x="349.8" y="317.1">Y8</text>
<text x="302.1" y="320.1">L14</text>
<text x="302.8" y="323.1">M1</text>
<text x="349.8" y="320.1">Y9</text>
<text x="349.8" y="323.1">Y10</text>
<text x="302.8" y="326.1">M2</text>
<text x="302.8" y="329.1">M3</text>
<text x="349.8" y="326.1">Y11</text>
<text x="349.8" y="329.1">Y12</text>
<text x="302.8" y="332.1">M5</text>
<text x="302.8" y="335.1">M8</text>
<text x="349.8" y="332.1">Y13</text>
<text x="349.8" y="335.1">Y14</text>
<text x="301.3" y="341.1">M10</text>
<text x="302.8" y="338.1">M9</text>
<text x="349.8" y="338.1">AA1</text>
<text x="349.8" y="341.1">AA2</text>
<text x="301.3" y="344.1">M12</text>
<text x="301.3" y="347.1">M13</text>
<text x="349.8" y="344.1">AA7</text>
<text x="349.8" y="347.1">AA8</text>
<text x="301.3" y="350.1">M14</text>
<text x="303.1" y="353.1">N1</text>
<text x="349.8" y="350.1">AA9</text>
<text x="349.8" y="353.1">AA10</text>
<text x="303.1" y="356.1">N2</text>
<text x="303.1" y="359.1">N3</text>
<text x="349.8" y="356.1">AA11</text>
<text x="349.8" y="359.1">AA12</text>
<text x="301.6" y="365.1">N12</text>
<text x="301.6" y="362.1">N10</text>
<text x="349.8" y="362.1">AA13</text>
<text x="349.8" y="365.1">AA14</text>
<text x="301.6" y="371.1">N14</text>
<text x="301.6" y="368.1">N13</text>
<text x="349.8" y="368.1">AE1</text>
<text x="349.8" y="371.1">AE14</text>
<text x="303.3" y="377.1">P2</text>
<text x="303.3" y="374.1">P1</text>
<text x="349.8" y="374.1">AG2</text>
<text x="349.8" y="377.1">AG13</text>
<text x="301.8" y="383.1">P10</text>
<text x="303.3" y="380.1">P3</text>
<text x="349.8" y="380.1">AH4</text>
<text x="349.8" y="383.1">AH6</text>
<text x="301.8" y="386.1">P12</text>
<text x="301.8" y="389">P13</text>
<text x="349.8" y="386.1">AH9</text>
<text x="349.8" y="389">AH11</text>
<text x="301.8" y="392">P14</text>
<text x="497.6" y="425">Drawing Title:</text>
<text x="497.6" y="422">ICAP Classification:</text>
<text x="530.5" y="422">FCP: ___</text>
<text x="549.1" y="422">FIUO: ___</text>
<text x="569.5" y="422">PUBI:</text>
<text x="578.8" y="422">X</text>
<text x="497.6" y="434">Page Title:</text>
<text x="497.6" y="443">Size</text>
<text x="509.5" y="443">Document Number</text>
<text x="595.3" y="443">Rev</text>
<text x="497.6" y="446">C</text>
<text x="536.5" y="446">SOURCE:SCH-27417 PDF:SPF-27417</text>
<text x="596.5" y="446">C3</text>
<text x="497.6" y="452">Date:</text>
<text x="510.2" y="452">Saturday, October 18, 2014</text>
<text x="557.5" y="452">Sheet</text>
<text x="569.5" y="452">5</text>
<text x="578.5" y="452">of</text>
<text x="587.5" y="452">25</text>
</g>
<g font-size="2.7" fill="#000080">
<text x="530.5" y="101.3">C83</text>
<text x="530.5" y="104.3">0.1UF</text>
<text x="560.5" y="104.3">R149</text>
<text x="518.5" y="125.3">U14</text>
<text x="145.1" y="140.3">SH11</text>
<text x="324.9" y="140.3">SH8</text>
<text x="422.6" y="140.3">R643</text>
<text x="422.6" y="143.3">200K</text>
<text x="137.9" y="149.3">SOLDER SHORT</text>
<text x="170.9" y="149.3">C26</text>
<text x="188.8" y="149.3">C25</text>
<text x="206.8" y="149.3">C23</text>
<text x="317.7" y="149.3">SOLDER SHORT</text>
<text x="170.9" y="152.3">4.7UF</text>
<text x="188.8" y="152.3">0.1UF</text>
<text x="206.8" y="152.3">0.1UF</text>
<text x="257.8" y="152.3">C20</text>
<text x="257.8" y="155.3">0.1UF</text>
<text x="272.8" y="152.3">C19</text>
<text x="272.8" y="155.3">0.1UF</text>
<text x="287.8" y="152.3">C21</text>
<text x="287.8" y="155.3">0.1UF</text>
<text x="305.8" y="152.3">C22</text>
<text x="305.8" y="155.3">4.7UF</text>
<text x="422.6" y="161.3">R646</text>
<text x="188.8" y="182.2">C27</text>
<text x="188.8" y="185.3">0.1UF</text>
<text x="310.8" y="181.1">U512B</text>
<text x="252.4" y="191.2">U512A</text>
<text x="194.8" y="260.2">R20</text>
</g>
<g font-size="2.7" fill="#f00">
<text x="436.1" y="135.8">[22]</text>
<text x="443.9" y="135.8">SPINOR_MOSI</text>
<text x="573.1" y="135.8">SPINOR_MISO</text>
<text x="595.3" y="135.8">[22]</text>
<text x="189.4" y="143.2">EMMC_3V3</text>
<text x="436.1" y="141.8">[22]</text>
<text x="443.9" y="141.8">SPINOR_CLK</text>
<text x="436.1" y="147.8">[22]</text>
<text x="443.9" y="147.8">SPINOR_CS0</text>
<text x="531.1" y="149.2">SPI_NOR_HOLD_B</text>
<text x="471.2" y="152.2">SPI_NOR_WP</text>
<text x="189.4" y="176.2">EMMC_VDDI</text>
<text x="151.1" y="207.7">[3]</text>
<text x="157.4" y="207.7">SD4_DATA7</text>
<text x="151.1" y="213.7">[3]</text>
<text x="151.1" y="210.7">[3]</text>
<text x="157.4" y="213.7">SD4_DATA5</text>
<text x="157.4" y="210.7">SD4_DATA6</text>
<text x="151.1" y="219.7">[3]</text>
<text x="151.1" y="216.7">[3]</text>
<text x="157.4" y="219.7">SD4_DATA3</text>
<text x="157.4" y="216.7">SD4_DATA4</text>
<text x="151.1" y="225.7">[3]</text>
<text x="157.4" y="225.7">SD4_DATA2</text>
<text x="151.1" y="231.7">[3]</text>
<text x="151.1" y="228.7">[3]</text>
<text x="157.4" y="231.7">SD4_DATA0</text>
<text x="157.4" y="228.7">SD4_DATA1</text>
<text x="149.9" y="276.7">[3]</text>
<text x="156.2" y="276.7">SD4_CMD</text>
<text x="149.9" y="285.7">[3]</text>
<text x="156.2" y="285.7">SD4_CLK</text>
</g>
<g font-size="2.7" fill="#004080">
<text x="502.1" y="136.1">D</text>
<text x="506.7" y="132.8">VCC</text>
<text x="517.9" y="136.1">Q</text>
<text x="502.1" y="142.1">C</text>
<text x="502.1" y="148.1">S</text>
<text x="502.1" y="154.1">W/VPP</text>
<text x="512.5" y="151.1">HOLD</text>
<text x="508.2" y="160.3">VSS</text>
<text x="310.2" y="187.1">NC_A4</text>
<text x="310.2" y="190.1">NC_A6</text>
<text x="337.2" y="187.1">NC_R1</text>
<text x="337.2" y="190.1">NC_R2</text>
<text x="310.2" y="193.1">NC_A9</text>
<text x="310.2" y="196">NC_A11</text>
<text x="337.2" y="193.1">NC_R3</text>
<text x="337.2" y="196">NC_R5</text>
<text x="214.1" y="202.9" transform="rotate(-90 214.1 202.9)">VDDI</text>
<text x="220.1" y="203.6" transform="rotate(-90 220.1 203.6)">VCC4</text>
<text x="223.1" y="203.6" transform="rotate(-90 223.1 203.6)">VCC3</text>
<text x="226.1" y="203.6" transform="rotate(-90 226.1 203.6)">VCC2</text>
<text x="229.1" y="203.6" transform="rotate(-90 229.1 203.6)">VCC1</text>
<text x="310.2" y="199.1">NC_B2</text>
<text x="310.2" y="202.1">NC_B13</text>
<text x="335.7" y="199.1">NC_R12</text>
<text x="335.7" y="202.1">NC_R13</text>
<text x="205.3" y="208">DAT7</text>
<text x="235.1" y="205.7" transform="rotate(-90 235.1 205.7)">VCCQ5</text>
<text x="238.1" y="205.7" transform="rotate(-90 238.1 205.7)">VCCQ4</text>
<text x="241" y="205.7" transform="rotate(-90 241 205.7)">VCCQ3</text>
<text x="244.1" y="205.7" transform="rotate(-90 244.1 205.7)">VCCQ2</text>
<text x="247.1" y="205.7" transform="rotate(-90 247.1 205.7)">VCCQ1</text>
<text x="310.2" y="205">NC_D1</text>
<text x="310.2" y="208">NC_D14</text>
<text x="335.7" y="205">NC_R14</text>
<text x="337.5" y="208">NC_T1</text>
<text x="205.3" y="211">DAT6</text>
<text x="205.3" y="214">DAT5</text>
<text x="310.2" y="211">NC_H1</text>
<text x="310.2" y="214">NC_H2</text>
<text x="337.5" y="211">NC_T2</text>
<text x="337.5" y="214">NC_T3</text>
<text x="205.3" y="220">DAT3</text>
<text x="205.3" y="217">DAT4</text>
<text x="254" y="217">CLK</text>
<text x="310.2" y="217">NC_H6</text>
<text x="310.2" y="220">NC_H7</text>
<text x="336" y="220">NC_T12</text>
<text x="337.5" y="217">NC_T5</text>
<text x="205.3" y="226">DAT2</text>
<text x="253.1" y="223">CMD</text>
<text x="310.2" y="223">NC_H8</text>
<text x="310.2" y="226">NC_H9</text>
<text x="336" y="223">NC_T13</text>
<text x="336" y="226">NC_T14</text>
<text x="205.3" y="232">DAT0</text>
<text x="205.3" y="229">DAT1</text>
<text x="250.2" y="229">RESET</text>
<text x="310.2" y="229">NC_H10</text>
<text x="310.2" y="232">NC_H11</text>
<text x="337.2" y="229">NC_U1</text>
<text x="337.2" y="232">NC_U2</text>
<text x="220.1" y="238.3" transform="rotate(-90 220.1 238.3)">VSS4</text>
<text x="223.1" y="238.3" transform="rotate(-90 223.1 238.3)">VSS3</text>
<text x="226.1" y="238.3" transform="rotate(-90 226.1 238.3)">VSS2</text>
<text x="229.1" y="238.3" transform="rotate(-90 229.1 238.3)">VSS1</text>
<text x="235.1" y="238.3" transform="rotate(-90 235.1 238.3)">VSSQ5</text>
<text x="238.1" y="238.3" transform="rotate(-90 238.1 238.3)">VSSQ4</text>
<text x="241" y="238.3" transform="rotate(-90 241 238.3)">VSSQ3</text>
<text x="244.1" y="238.3" transform="rotate(-90 244.1 238.3)">VSSQ2</text>
<text x="247.1" y="238.3" transform="rotate(-90 247.1 238.3)">VSSQ1</text>
<text x="310.2" y="235">NC_H12</text>
<text x="310.2" y="238">NC_H13</text>
<text x="337.2" y="235">NC_U3</text>
<text x="337.2" y="238">NC_U6</text>
<text x="310.2" y="241">NC_H14</text>
<text x="310.2" y="244">NC_J1</text>
<text x="335.7" y="244">NC_U10</text>
<text x="337.2" y="241">NC_U7</text>
<text x="310.2" y="247">NC_J7</text>
<text x="310.2" y="250">NC_J8</text>
<text x="335.7" y="247">NC_U12</text>
<text x="335.7" y="250">NC_U13</text>
<text x="310.2" y="253">NC_J9</text>
<text x="310.2" y="256">NC_J10</text>
<text x="335.7" y="253">NC_U14</text>
<text x="337.4" y="256">NC_V1</text>
<text x="310.2" y="259">NC_J11</text>
<text x="310.2" y="262">NC_J12</text>
<text x="337.4" y="259">NC_V2</text>
<text x="337.4" y="262">NC_V3</text>
<text x="310.2" y="268">NC_J14</text>
<text x="310.2" y="265">NC_J13</text>
<text x="335.9" y="265">NC_V12</text>
<text x="335.9" y="268">NC_V13</text>
<text x="310.2" y="271">NC_K1</text>
<text x="310.2" y="274">NC_K3</text>
<text x="335.9" y="271">NC_V14</text>
<text x="336.6" y="274">NC_W1</text>
<text x="310.2" y="277">NC_K5</text>
<text x="310.2" y="280">NC_K7</text>
<text x="336.6" y="277">NC_W2</text>
<text x="336.6" y="280">NC_W3</text>
<text x="310.2" y="283">NC_K8</text>
<text x="310.2" y="286">NC_K9</text>
<text x="336.6" y="283">NC_W7</text>
<text x="336.6" y="286">NC_W8</text>
<text x="310.2" y="289">NC_K10</text>
<text x="310.2" y="292">NC_K11</text>
<text x="335.1" y="292">NC_W10</text>
<text x="336.6" y="289">NC_W9</text>
<text x="310.2" y="295">NC_K12</text>
<text x="310.2" y="298">NC_K13</text>
<text x="335.1" y="295">NC_W11</text>
<text x="335.1" y="298">NC_W12</text>
<text x="310.2" y="300.9">NC_K14</text>
<text x="310.2" y="304">NC_L1</text>
<text x="335.1" y="300.9">NC_W13</text>
<text x="335.1" y="304">NC_W14</text>
<text x="310.2" y="307">NC_L2</text>
<text x="310.2" y="309.9">NC_L3</text>
<text x="337.4" y="307">NC_Y1</text>
<text x="337.4" y="309.9">NC_Y3</text>
<text x="310.2" y="312.9">NC_L4</text>
<text x="310.2" y="315.9">NC_L12</text>
<text x="337.4" y="312.9">NC_Y6</text>
<text x="337.4" y="315.9">NC_Y7</text>
<text x="310.2" y="318.9">NC_L13</text>
<text x="310.2" y="321.9">NC_L14</text>
<text x="337.4" y="318.9">NC_Y8</text>
<text x="337.4" y="321.9">NC_Y9</text>
<text x="310.2" y="324.9">NC_M1</text>
<text x="310.2" y="327.9">NC_M2</text>
<text x="335.9" y="324.9">NC_Y10</text>
<text x="335.9" y="327.9">NC_Y11</text>
<text x="310.2" y="330.9">NC_M3</text>
<text x="310.2" y="333.9">NC_M5</text>
<text x="335.9" y="330.9">NC_Y12</text>
<text x="335.9" y="333.9">NC_Y13</text>
<text x="310.2" y="336.9">NC_M8</text>
<text x="310.2" y="339.9">NC_M9</text>
<text x="335.6" y="339.9">NC_AA1</text>
<text x="335.9" y="336.9">NC_Y14</text>
<text x="310.2" y="342.9">NC_M10</text>
<text x="310.2" y="345.9">NC_M12</text>
<text x="335.6" y="342.9">NC_AA2</text>
<text x="335.6" y="345.9">NC_AA7</text>
<text x="310.2" y="348.9">NC_M13</text>
<text x="310.2" y="351.9">NC_M14</text>
<text x="335.6" y="348.9">NC_AA8</text>
<text x="335.6" y="351.9">NC_AA9</text>
<text x="310.2" y="354.9">NC_N1</text>
<text x="310.2" y="357.9">NC_N2</text>
<text x="334.1" y="354.9">NC_AA10</text>
<text x="334.1" y="357.9">NC_AA11</text>
<text x="310.2" y="363.9">NC_N10</text>
<text x="310.2" y="360.9">NC_N3</text>
<text x="334.1" y="360.9">NC_AA12</text>
<text x="334.1" y="363.9">NC_AA13</text>
<text x="310.2" y="369.9">NC_N13</text>
<text x="310.2" y="366.9">NC_N12</text>
<text x="334.1" y="366.9">NC_AA14</text>
<text x="335.6" y="369.9">NC_AE1</text>
<text x="310.2" y="375.9">NC_P1</text>
<text x="310.2" y="372.9">NC_N14</text>
<text x="334.1" y="372.9">NC_AE14</text>
<text x="335.3" y="375.9">NC_AG2</text>
<text x="310.2" y="381.9">NC_P3</text>
<text x="310.2" y="378.9">NC_P2</text>
<text x="333.8" y="378.9">NC_AG13</text>
<text x="335.4" y="381.9">NC_AH4</text>
<text x="310.2" y="387.9">NC_P12</text>
<text x="310.2" y="384.9">NC_P10</text>
<text x="335.4" y="384.9">NC_AH6</text>
<text x="335.4" y="387.9">NC_AH9</text>
<text x="310.2" y="390.9">NC_P13</text>
<text x="310.2" y="393.9">NC_P14</text>
<text x="333.9" y="390.9">NC_AH11</text>
</g>
<g font-size="2.1">
<text x="63" y="2.3">5</text>
<text x="182.9" y="2.3">4</text>
<text x="302.7" y="2.3">3</text>
<text x="422.6" y="2.3">2</text>
<text x="542.5" y="2.3">1</text>
<text x=".8" y="61.2">D</text>
<text x="603.2" y="61.2">D</text>
<text x=".8" y="173.5">C</text>
<text x="603.2" y="173.5">C</text>
<text x=".8" y="285.9">B</text>
<text x="603.2" y="285.9">B</text>
<text x=".8" y="398.3">A</text>
<text x="603.2" y="398.3">A</text>
<text x="63" y="454.9">5</text>
<text x="182.9" y="454.9">4</text>
<text x="302.7" y="454.9">3</text>
<text x="422.6" y="454.9">2</text>
<text x="542.5" y="454.9">1</text>
</g>
</svg>
